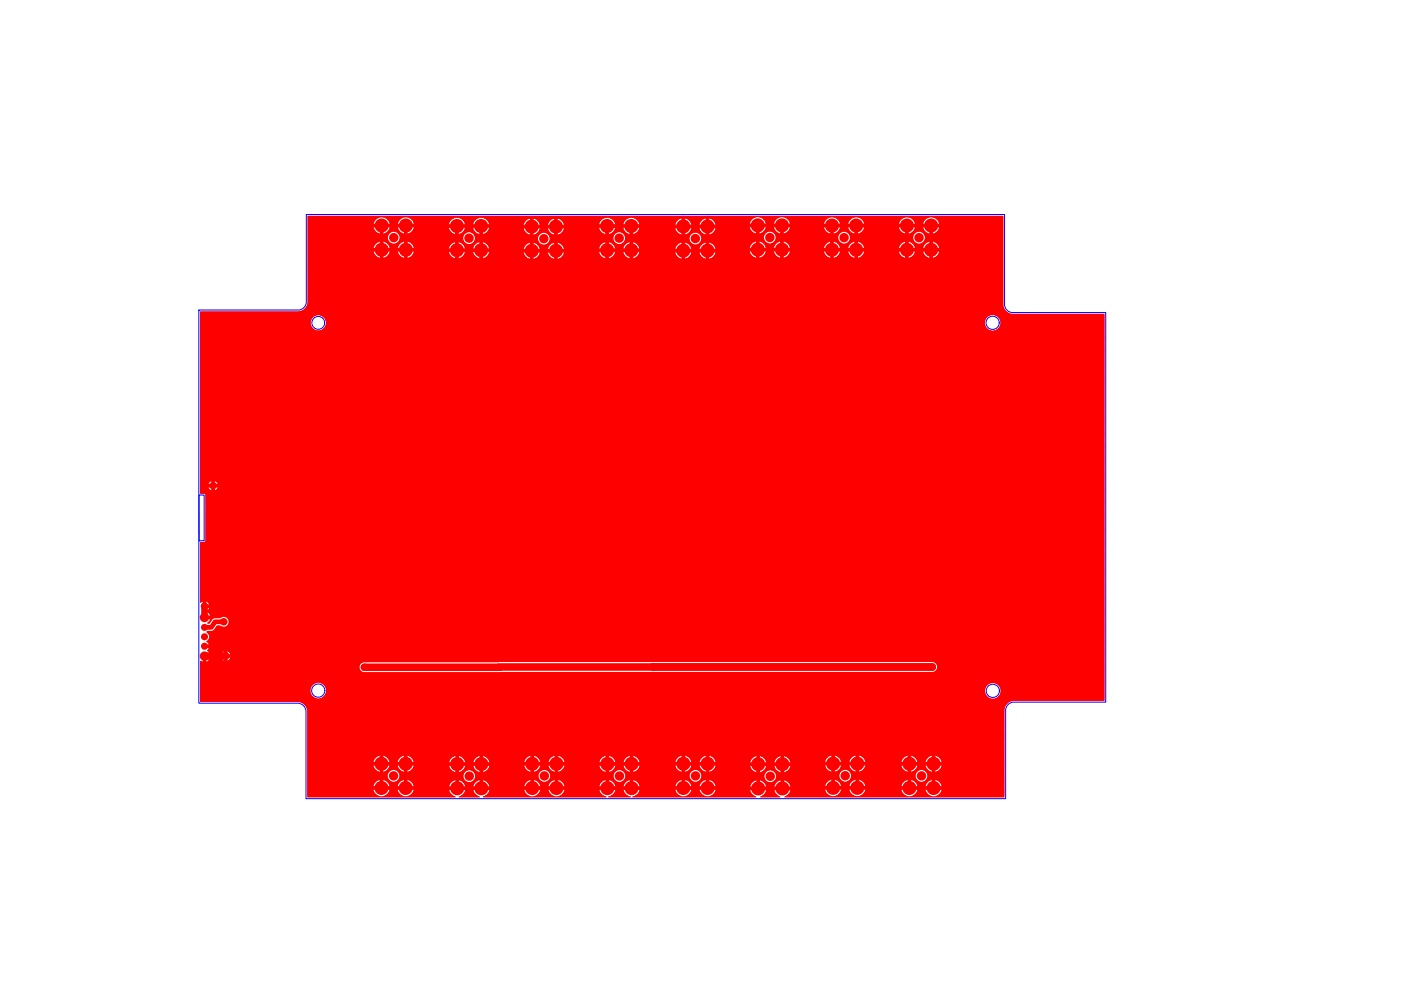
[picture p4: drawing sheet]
<svg xmlns="http://www.w3.org/2000/svg" width="297mm" height="210mm" viewBox="0 0 297 210" stroke-linecap="round" stroke-linejoin="round" font-family="sans-serif">
<g fill="none" stroke="#00f" stroke-width=".21">
<path d="M42.2 65.7h21a1.74 1.74 0 0 0 1.7-1.7v-18.5h148.1v19a1.73 1.73 0 0 0 1.7 1.8h19.7v82.6h-19.4a1.75 1.75 0 0 0-1.8 1.7v18.7h-148.3v-18.4a1.77 1.77 0 0 0-1.8-1.8h-20.9zM42.2 105h1.1v9.7h-1.1z"/>
<circle cx="67.5" cy="68.5" r="1.36"/>
<circle cx="210.5" cy="68.4" r="1.4"/>
<circle cx="67.5" cy="146.4" r="1.4"/>
<circle cx="210.5" cy="146.5" r="1.4"/>
</g>
<path d="M42.4 66v38.6l.1 .1h.8l.2 .3v9.7l-.2 .2h-.8l-.1 .1 .1 12.8a1.12 1.12 0 0 1 1.7 .2 1.12 1.12 0 0 1-.5 1.6 1.38 1.38 0 0 1 .9 1.2 1.38 1.38 0 0 1-.7 1.3l.1 .2h.4l.9-1.2h1.4a1.06 1.06 0 0 1 1.4-.1 1.06 1.06 0 0 1 .1 1.5 1.06 1.06 0 0 1-1.5 .1h-.7l-.7 1-1.3 .2-.2 .2a1.13 1.13 0 0 1 0 2 1.2 1.2 0 0 1 .1 2 1.29 1.29 0 0 1 .5 1.8 1.29 1.29 0 0 1-1.9 .3l-.1 8.7h20.7a2.02 2.02 0 0 1 2 2.1l.1 18.1 31.3 .1 .1-.1a1.77 1.77 0 0 1-1.5-2 1.77 1.77 0 0 1 1.8-1.6 1.77 1.77 0 0 1 1.8 1.7 2.03 2.03 0 0 1-1.5 1.9l.2 .1h4.2l.2-.1a1.77 1.77 0 0 1-1.5-2 1.77 1.77 0 0 1 1.8-1.6 1.77 1.77 0 0 1 1.7 1.7 2.03 2.03 0 0 1-1.4 1.9l.1 .1h26l.1-.1a1.85 1.85 0 0 1-1.5-1.5 1.85 1.85 0 0 1 .8-1.9 1.76 1.76 0 0 1 2.5 1 1.76 1.76 0 0 1-1.5 2.3l.1 .2h4.6l.2-.1a1.85 1.85 0 0 1-1.6-1.5 1.85 1.85 0 0 1 .8-1.9 1.76 1.76 0 0 1 2.6 1 1.76 1.76 0 0 1-1.5 2.3l.1 .2h26l.1-.1a1.76 1.76 0 0 1-1.3-2.3 1.76 1.76 0 0 1 2.3-1.1 1.76 1.76 0 0 1 1 2.4l-.6 .6-.5 .3v.1l4.1 .1 .2-.1a1.76 1.76 0 0 1-1.4-2.3 1.76 1.76 0 0 1 2.4-1.1 1.76 1.76 0 0 1 .9 2.4l-.6 .6-.5 .3v.1l46.5 .1 .2-.1v-18.4a2.01 2.01 0 0 1 2-2h19.1l.1-.1v-81.8l-.1-.2h-19.4a1.98 1.98 0 0 1-2-2v-18.6l-.1-.2h-147.3l-.1 .2v18.1a1.99 1.99 0 0 1-2 2zM46.8 139.1a1.05 1.05 0 0 1 2.1 0 1.05 1.05 0 0 1-2.1 0zM44.1 103a1.05 1.05 0 0 1 2.1 0 1.05 1.05 0 0 1-2.1 0zM65.9 68.5a1.61 1.61 0 0 1 3.2 0 1.61 1.61 0 0 1-3.2 0zM65.8 146.4a1.65 1.65 0 0 1 3.3 0 1.65 1.65 0 0 1-3.3 0zM79.2 47.8a1.75 1.75 0 0 1 3.5 0 1.75 1.75 0 0 1-3.5 0zM84.3 47.8a1.75 1.75 0 0 1 3.5 0 1.75 1.75 0 0 1-3.5 0zM82.2 50.4a1.25 1.25 0 0 1 2.5 0 1.25 1.25 0 0 1-2.5 0zM79.2 53a1.75 1.75 0 0 1 3.5 0 1.75 1.75 0 0 1-3.5 0zM84.3 53a1.75 1.75 0 0 1 3.5 0 1.75 1.75 0 0 1-3.5 0zM95.1 47.9a1.75 1.75 0 0 1 3.5 0 1.75 1.75 0 0 1-3.5 0zM100.3 47.9a1.75 1.75 0 0 1 3.5 0 1.75 1.75 0 0 1-3.5 0zM98.2 50.5a1.25 1.25 0 0 1 2.5 0 1.25 1.25 0 0 1-2.5 0zM95.1 53.1a1.75 1.75 0 0 1 3.5 0 1.75 1.75 0 0 1-3.5 0zM100.3 53.1a1.75 1.75 0 0 1 3.5 0 1.75 1.75 0 0 1-3.5 0zM111 48a1.75 1.75 0 0 1 3.5 0 1.75 1.75 0 0 1-3.5 0zM116.1 48a1.75 1.75 0 0 1 3.5 0 1.75 1.75 0 0 1-3.5 0zM114.1 50.6a1.25 1.25 0 0 1 2.5 0 1.25 1.25 0 0 1-2.5 0zM111 53.2a1.75 1.75 0 0 1 3.5 0 1.75 1.75 0 0 1-3.5 0zM116.1 53.2a1.75 1.75 0 0 1 3.5 0 1.75 1.75 0 0 1-3.5 0zM127 47.9a1.75 1.75 0 0 1 3.5 0 1.75 1.75 0 0 1-3.5 0zM132.1 47.9a1.75 1.75 0 0 1 3.5 0 1.75 1.75 0 0 1-3.5 0zM130 50.5a1.25 1.25 0 0 1 2.5 0 1.25 1.25 0 0 1-2.5 0zM127 53.1a1.75 1.75 0 0 1 3.5 0 1.75 1.75 0 0 1-3.5 0zM132.1 53.1a1.75 1.75 0 0 1 3.5 0 1.75 1.75 0 0 1-3.5 0zM143.1 48a1.75 1.75 0 0 1 3.5 0 1.75 1.75 0 0 1-3.5 0zM148.2 48a1.75 1.75 0 0 1 3.5 0 1.75 1.75 0 0 1-3.5 0zM146.2 50.6a1.25 1.25 0 0 1 2.5 0 1.25 1.25 0 0 1-2.5 0zM143.1 53.1a1.75 1.75 0 0 1 3.5 0 1.75 1.75 0 0 1-3.5 0zM148.2 53.1a1.75 1.75 0 0 1 3.5 0 1.75 1.75 0 0 1-3.5 0zM158.9 47.8a1.75 1.75 0 0 1 3.5 0 1.75 1.75 0 0 1-3.5 0zM164 47.8a1.75 1.75 0 0 1 3.5 0 1.75 1.75 0 0 1-3.5 0zM162 50.4a1.25 1.25 0 0 1 2.5 0 1.25 1.25 0 0 1-2.5 0zM158.9 52.9a1.75 1.75 0 0 1 3.5 0 1.75 1.75 0 0 1-3.5 0zM164 52.9a1.75 1.75 0 0 1 3.5 0 1.75 1.75 0 0 1-3.5 0zM174.6 47.8a1.75 1.75 0 0 1 3.5 0 1.75 1.75 0 0 1-3.5 0zM179.8 47.8a1.75 1.75 0 0 1 3.5 0 1.75 1.75 0 0 1-3.5 0zM177.7 50.4a1.25 1.25 0 0 1 2.5 0 1.25 1.25 0 0 1-2.5 0zM174.6 53a1.75 1.75 0 0 1 3.5 0 1.75 1.75 0 0 1-3.5 0zM179.8 53a1.75 1.75 0 0 1 3.5 0 1.75 1.75 0 0 1-3.5 0zM190.5 47.8a1.75 1.75 0 0 1 3.5 0 1.75 1.75 0 0 1-3.5 0zM195.7 47.8a1.75 1.75 0 0 1 3.5 0 1.75 1.75 0 0 1-3.5 0zM193.6 50.4a1.25 1.25 0 0 1 2.5 0 1.25 1.25 0 0 1-2.5 0zM190.5 53a1.75 1.75 0 0 1 3.5 0 1.75 1.75 0 0 1-3.5 0zM195.7 53a1.75 1.75 0 0 1 3.5 0 1.75 1.75 0 0 1-3.5 0zM76.5 140.7l.8-.3h120.3a1.05 1.05 0 0 1 1.1 1 1.05 1.05 0 0 1-1.1 1.1h-120.3a1.05 1.05 0 0 1-1-.6 1.05 1.05 0 0 1 .2-1.2zM79.1 161.9a1.75 1.75 0 0 1 3.5 0 1.75 1.75 0 0 1-3.5 0zM84.3 161.9a1.75 1.75 0 0 1 3.5 0 1.75 1.75 0 0 1-3.5 0zM82.2 164.5a1.25 1.25 0 0 1 2.5 0 1.25 1.25 0 0 1-2.5 0zM79.1 167.1a1.75 1.75 0 0 1 3.5 0 1.75 1.75 0 0 1-3.5 0zM84.3 167.1a1.75 1.75 0 0 1 3.5 0 1.75 1.75 0 0 1-3.5 0zM95.2 162a1.75 1.75 0 0 1 3.5 0 1.75 1.75 0 0 1-3.5 0zM100.3 162a1.75 1.75 0 0 1 3.5 0 1.75 1.75 0 0 1-3.5 0zM98.2 164.6a1.25 1.25 0 0 1 2.5 0 1.25 1.25 0 0 1-2.5 0zM111.1 161.9a1.75 1.75 0 0 1 3.5 0 1.75 1.75 0 0 1-3.5 0zM116.2 161.9a1.75 1.75 0 0 1 3.5 0 1.75 1.75 0 0 1-3.5 0zM114.2 164.5a1.25 1.25 0 0 1 2.5 0 1.25 1.25 0 0 1-2.5 0zM111.1 167.1a1.75 1.75 0 0 1 3.5 0 1.75 1.75 0 0 1-3.5 0zM116.2 167.1a1.75 1.75 0 0 1 3.5 0 1.75 1.75 0 0 1-3.5 0zM127 162a1.75 1.75 0 0 1 3.5 0 1.75 1.75 0 0 1-3.5 0zM132.1 162a1.75 1.75 0 0 1 3.5 0 1.75 1.75 0 0 1-3.5 0zM130.1 164.5a1.25 1.25 0 0 1 2.5 0 1.25 1.25 0 0 1-2.5 0zM143.1 161.9a1.75 1.75 0 0 1 3.5 0 1.75 1.75 0 0 1-3.5 0zM148.3 161.9a1.75 1.75 0 0 1 3.5 0 1.75 1.75 0 0 1-3.5 0zM146.2 164.5a1.25 1.25 0 0 1 2.5 0 1.25 1.25 0 0 1-2.5 0zM143.1 167.1a1.75 1.75 0 0 1 3.5 0 1.75 1.75 0 0 1-3.5 0zM148.3 167.1a1.75 1.75 0 0 1 3.5 0 1.75 1.75 0 0 1-3.5 0zM159 162a1.75 1.75 0 0 1 3.5 0 1.75 1.75 0 0 1-3.5 0zM164.1 162a1.75 1.75 0 0 1 3.5 0 1.75 1.75 0 0 1-3.5 0zM162.1 164.6a1.25 1.25 0 0 1 2.5 0 1.25 1.25 0 0 1-2.5 0zM174.9 161.9a1.75 1.75 0 0 1 3.5 0 1.75 1.75 0 0 1-3.5 0zM180 161.9a1.75 1.75 0 0 1 3.5 0 1.75 1.75 0 0 1-3.5 0zM178 164.5a1.25 1.25 0 0 1 2.5 0 1.25 1.25 0 0 1-2.5 0zM174.9 167a1.75 1.75 0 0 1 3.5 0 1.75 1.75 0 0 1-3.5 0zM180 167a1.75 1.75 0 0 1 3.5 0 1.75 1.75 0 0 1-3.5 0zM191.1 161.9a1.75 1.75 0 0 1 3.5 0 1.75 1.75 0 0 1-3.5 0zM196.2 161.9a1.75 1.75 0 0 1 3.5 0 1.75 1.75 0 0 1-3.5 0zM194.1 164.5a1.25 1.25 0 0 1 2.5 0 1.25 1.25 0 0 1-2.5 0zM191.1 167.1a1.75 1.75 0 0 1 3.5 0 1.75 1.75 0 0 1-3.5 0zM196.2 167.1a1.75 1.75 0 0 1 3.5 0 1.75 1.75 0 0 1-3.5 0zM208.8 68.4a1.65 1.65 0 0 1 3.3 0 1.65 1.65 0 0 1-3.3 0zM208.8 146.5a1.65 1.65 0 0 1 3.3 0 1.65 1.65 0 0 1-3.3 0z" fill="#f00"/>
<path d="M44 103h.4M45.2 101.8v.4M45.2 103.8v.4M46 103h.4M43.4 127.4v.3M48.6 139.1h.4" fill="none" stroke="#f00" stroke-width=".8"/>
<path d="M197.6 141.4l-120.3 .1" fill="none" stroke="#f00" stroke-width="1.6"/>
<g fill="#f00">
<circle cx="47.8" cy="139.1" r=".8"/>
<circle cx="77.3" cy="141.5" r=".8"/>
<circle cx="138.5" cy="141.4" r=".8"/>
<circle cx="197.6" cy="141.4" r=".8"/>
<circle cx="45.2" cy="103" r=".8"/>
<circle cx="43.4" cy="133" r=".75"/>
<circle cx="43.4" cy="135" r=".75"/>
<circle cx="43.4" cy="137" r=".75"/>
</g>
<g fill="none" stroke="#f00" stroke-width=".25">
<path d="M65.3 47.8h13.7M65.3 53.1h13.7M65.3 52.8h13.7M65.3 48h13.8M65.3 47.6h13.8M65.3 53.3h13.8M65.3 52.6h13.8M65.3 48.3h13.8M65.3 47.3h13.8M65.3 53.5h13.8M65.3 52.4h13.8M65.3 48.5h13.9"/>
<path d="M65.3 47.1h13.9M65.3 53.7h13.9M65.3 52.1h13.9M65.3 48.7h14M65.3 46.9h14M65.3 54h14M65.3 51.9h14.1M65.3 48.9h14.1M65.3 46.7h14.1M65.3 54.2h14.2M65.3 51.7h14.2M65.3 49.2h14.3"/>
<path d="M65.3 46.4h14.4M65.3 54.4h14.5M65.3 51.5h14.5M65.3 49.4h14.6M65.3 46.2h14.7M65.3 54.7h14.8M65.3 51.2h14.9M65.3 49.6h15.1M65.3 46h15.3M65.3 50.3h16.8M65.3 50.5h16.8M65.3 50.1h16.8"/>
<path d="M65.3 50.8h16.9M65.3 49.9h16.9M65.3 51h16.9M65.3 54.9h31.2M65.3 59.9h147.3M65.3 59.7h147.3M65.3 59.5h147.3M65.3 59.2h147.3M65.3 59h147.3M65.3 58.8h147.3M65.3 58.5h147.3M65.3 58.3h147.3"/>
<path d="M65.3 58.1h147.3M65.3 57.9h147.3M65.3 57.6h147.3M65.3 57.4h147.3M65.3 57.2h147.3M65.3 56.9h147.3M65.3 56.7h147.3M65.3 56.5h147.3M65.3 56.3h147.3M65.3 56h147.3M65.3 55.8h147.3M65.3 55.6h147.3"/>
<path d="M65.3 55.3h147.3M65.3 55.1h147.3M86.3 46h73.9M150.7 54.9h61.9M196.1 51h16.5M196.1 49.9h16.5M196.2 50.8h16.4M196.2 50.1h16.4M196.2 50.5h16.4M196.2 50.3h16.4M197.7 46h14.9M197.9 49.6h14.7"/>
<path d="M198.2 51.2h14.4M198.2 54.7h14.4M198.4 46.2h14.2M198.4 49.4h14.2M198.5 51.5h14.1M198.6 54.4h14M198.7 46.4h13.9M198.7 49.2h13.9M198.8 51.7h13.8M198.8 54.2h13.8M198.9 46.7h13.7M198.9 48.9h13.7"/>
<path d="M199 51.9h13.6M199 54h13.6M199 46.9h13.6M199.1 48.7h13.5M199.1 52.1h13.5M199.1 53.7h13.5M199.2 47.1h13.4M199.2 48.5h13.4M199.2 52.4h13.4M199.2 53.5h13.4M199.2 47.3h13.4M199.2 48.3h13.4"/>
<path d="M199.3 52.6h13.3M199.3 53.3h13.3M199.3 47.6h13.3M199.3 48h13.3M199.3 52.8h13.3M199.3 53.1h13.3M199.3 47.8h13.3M42.5 68.4h23.3M42.5 68.6h23.3M42.5 68.1h23.3M42.5 68.8h23.3M42.5 67.9h23.3"/>
<path d="M42.5 69.1h23.4M42.5 67.7h23.4M42.5 69.3h23.5M42.5 67.5h23.6M42.5 69.5h23.6M42.5 67.2h23.8M42.5 69.7h23.8M42.5 67h24M42.5 70h24.1M42.5 66.8h24.5M42.5 70.2h167.7M42.5 66.3h171.1"/>
<path d="M42.5 66.5h171.6M42.5 79.8h191.6M42.5 79.6h191.6M42.5 79.3h191.6M42.5 79.1h191.6M42.5 78.9h191.6M42.5 78.7h191.6M42.5 78.4h191.6M42.5 78.2h191.6M42.5 78h191.6M42.5 77.7h191.6M42.5 77.5h191.6"/>
<path d="M42.5 77.3h191.6M42.5 77.1h191.6M42.5 76.8h191.6M42.5 76.6h191.6M42.5 76.4h191.6M42.5 76.1h191.6M42.5 75.9h191.6M42.5 75.7h191.6M42.5 75.5h191.6M42.5 75.2h191.6M42.5 75h191.6M42.5 74.8h191.6"/>
<path d="M42.5 74.5h191.6M42.5 74.3h191.6M42.5 74.1h191.6M42.5 73.9h191.6M42.5 73.6h191.6M42.5 73.4h191.6M42.5 73.2h191.6M42.5 72.9h191.6M42.5 72.7h191.6M42.5 72.5h191.6M42.5 72.3h191.6M42.5 72h191.6"/>
<path d="M42.5 71.8h191.6M42.5 71.6h191.6M42.5 71.3h191.6M42.5 71.1h191.6M42.5 70.9h191.6M42.5 70.7h191.6M42.5 70.4h191.6M63.5 66.1h149.8M64.2 65.9h148.9M64.6 65.6h148.3M64.8 65.4h148M65 65.2h147.7"/>
<path d="M65.1 64.9h147.5M65.2 64.7h147.4M65.3 64.5h147.3M65.3 64.3h147.3M65.3 64h147.3M65.3 63.8h147.3M65.3 63.6h147.3M65.3 63.3h147.3M65.3 63.1h147.3M65.3 62.9h147.3M65.3 62.7h147.3M65.3 62.4h147.3"/>
<path d="M65.3 62.2h147.3M65.3 62h147.3M65.3 61.7h147.3M65.3 61.5h147.3M65.3 61.3h147.3M65.3 61.1h147.3M65.3 60.8h147.3M65.3 60.6h147.3M65.3 60.4h147.3M65.3 60.1h147.3M67.9 66.8h142M68.3 70h141.3"/>
<path d="M68.4 67h141M68.6 69.7h140.6M68.7 67.2h140.5M68.9 69.5h140.1M68.9 67.5h140.1M69 69.3h139.9M69 67.7h139.8M69.1 69.1h139.7M69.1 67.9h139.7M69.2 68.8h139.5M69.2 68.1h139.5M69.2 68.6h139.5"/>
<path d="M69.2 68.4h139.5M210.7 70.2h23.4M211.1 66.8h23M211.4 70h22.7M211.5 67h22.6M211.7 69.7h22.4M211.8 67.2h22.3M211.9 69.5h22.2M211.9 67.5h22.2M212 69.3h22.1M212.1 67.7h22M212.1 69.1h22"/>
<path d="M212.2 67.9h21.9M212.2 68.8h21.9M212.2 68.1h21.9M212.2 68.6h21.9M212.2 68.4h21.9M42.5 99.9h191.6M42.5 99.7h191.6M42.5 99.5h191.6M42.5 99.2h191.6M42.5 99h191.6M42.5 98.8h191.6M42.5 98.6h191.6"/>
<path d="M42.5 98.3h191.6M42.5 98.1h191.6M42.5 97.9h191.6M42.5 97.6h191.6M42.5 97.4h191.6M42.5 97.2h191.6M42.5 97h191.6M42.5 96.7h191.6M42.5 96.5h191.6M42.5 96.3h191.6M42.5 96h191.6M42.5 95.8h191.6"/>
<path d="M42.5 95.6h191.6M42.5 95.4h191.6M42.5 95.1h191.6M42.5 94.9h191.6M42.5 94.7h191.6M42.5 94.4h191.6M42.5 94.2h191.6M42.5 94h191.6M42.5 93.7h191.6M42.5 93.5h191.6M42.5 93.3h191.6M42.5 93.1h191.6"/>
<path d="M42.5 92.8h191.6M42.5 92.6h191.6M42.5 92.4h191.6M42.5 92.1h191.6M42.5 91.9h191.6M42.5 91.7h191.6M42.5 91.5h191.6M42.5 91.2h191.6M42.5 91h191.6M42.5 90.8h191.6M42.5 90.5h191.6M42.5 90.3h191.6"/>
<path d="M42.5 90.1h191.6M42.5 89.9h191.6M42.5 89.6h191.6M42.5 89.4h191.6M42.5 89.2h191.6M42.5 88.9h191.6M42.5 88.7h191.6M42.5 88.5h191.6M42.5 88.3h191.6M42.5 88h191.6M42.5 87.8h191.6M42.5 87.6h191.6"/>
<path d="M42.5 87.3h191.6M42.5 87.1h191.6M42.5 86.9h191.6M42.5 86.7h191.6M42.5 86.4h191.6M42.5 86.2h191.6M42.5 86h191.6M42.5 85.7h191.6M42.5 85.5h191.6M42.5 85.3h191.6M42.5 85.1h191.6M42.5 84.8h191.6"/>
<path d="M42.5 84.6h191.6M42.5 84.4h191.6M42.5 84.1h191.6M42.5 83.9h191.6M42.5 83.7h191.6M42.5 83.5h191.6M42.5 83.2h191.6M42.5 83h191.6M42.5 82.8h191.6M42.5 82.5h191.6M42.5 82.3h191.6M42.5 82.1h191.6"/>
<path d="M42.5 81.9h191.6M42.5 81.6h191.6M42.5 81.4h191.6M42.5 81.2h191.6M42.5 80.9h191.6M42.5 80.7h191.6M42.5 80.5h191.6M42.5 80.3h191.6M42.5 80h191.6M42.5 102.9h1.5M42.5 103.1h1.5M42.5 102.7h1.5"/>
<path d="M42.5 103.4h1.6M42.5 102.4h1.6M42.5 103.6h1.7M42.5 102.2h1.8M42.5 103.8h1.8M42.5 102h2.1M42.5 104h2.2M42.5 119.8h191.6M42.5 119.6h191.6M42.5 119.4h191.6M42.5 119.1h191.6M42.5 118.9h191.6"/>
<path d="M42.5 118.7h191.6M42.5 118.4h191.6M42.5 118.2h191.6M42.5 118h191.6M42.5 117.8h191.6M42.5 117.5h191.6M42.5 117.3h191.6M42.5 117.1h191.6M42.5 116.8h191.6M42.5 116.6h191.6M42.5 116.4h191.6M42.5 116.2h191.6"/>
<path d="M42.5 115.9h191.6M42.5 115.7h191.6M42.5 115.5h191.6M42.5 115.2h191.6M42.5 104.5h191.6M42.5 104.3h191.6M42.5 101.8h191.6M42.5 101.5h191.6M42.5 101.3h191.6M42.5 101.1h191.6M42.5 100.8h191.6M42.5 100.6h191.6"/>
<path d="M42.5 100.4h191.6M42.5 100.2h191.6M43.4 115h190.7M43.6 104.7h190.5M43.6 114.8h190.5M43.7 105h190.4M43.7 114.6h190.4M43.7 114.3h190.4M43.7 114.1h190.4M43.7 113.9h190.4M43.7 113.6h190.4M43.7 113.4h190.4"/>
<path d="M43.7 113.2h190.4M43.7 113h190.4M43.7 112.7h190.4M43.7 112.5h190.4M43.7 112.3h190.4M43.7 112h190.4M43.7 111.8h190.4M43.7 111.6h190.4M43.7 111.4h190.4M43.7 111.1h190.4M43.7 110.9h190.4M43.7 110.7h190.4"/>
<path d="M43.7 110.4h190.4M43.7 110.2h190.4M43.7 110h190.4M43.7 109.8h190.4M43.7 109.5h190.4M43.7 109.3h190.4M43.7 109.1h190.4M43.7 108.8h190.4M43.7 108.6h190.4M43.7 108.4h190.4M43.7 108.2h190.4M43.7 107.9h190.4"/>
<path d="M43.7 107.7h190.4M43.7 107.5h190.4M43.7 107.2h190.4M43.7 107h190.4M43.7 106.8h190.4M43.7 106.6h190.4M43.7 106.3h190.4M43.7 106.1h190.4M43.7 105.9h190.4M43.7 105.6h190.4M43.7 105.4h190.4M43.7 105.2h190.4"/>
<path d="M45.7 104h188.4M45.8 102h188.3M46 103.8h188.1M46.1 102.2h188M46.2 103.6h187.9M46.2 102.4h187.9M46.3 103.4h187.8M46.3 102.7h187.8M46.3 103.1h187.8M46.4 102.9h187.7M42.5 127.6h.2M42.5 127.4h191.6"/>
<path d="M42.5 127.1h191.6M42.5 126.9h191.6M42.5 126.7h191.6M42.5 126.4h191.6M42.5 126.2h191.6M42.5 126h191.6M42.5 125.8h191.6M42.5 125.5h191.6M42.5 125.3h191.6M42.5 125.1h191.6M42.5 124.8h191.6M42.5 124.6h191.6"/>
<path d="M42.5 124.4h191.6M42.5 124.2h191.6M42.5 123.9h191.6M42.5 123.7h191.6M42.5 123.5h191.6M42.5 123.2h191.6M42.5 123h191.6M42.5 122.8h191.6M42.5 122.6h191.6M42.5 122.3h191.6M42.5 122.1h191.6M42.5 121.9h191.6"/>
<path d="M42.5 121.6h191.6M42.5 121.4h191.6M42.5 121.2h191.6M42.5 121h191.6M42.5 120.7h191.6M42.5 120.5h191.6M42.5 120.3h191.6M42.5 120h191.6M43.9 129.6h190.2M43.9 136h190.2M43.9 134h190.2M44 127.6h190.1"/>
<path d="M44.1 137.9h190M44.1 129.4h190M44.1 134.2h190M44.2 135.8h189.9M44.2 136.3h189.9M44.3 129.9h189.8M44.3 127.8h189.8M44.3 137.6h189.8M44.3 134.4h189.8M44.3 135.6h189.8M44.3 129.2h189.8M44.4 136.5h189.7"/>
<path d="M44.4 137.4h189.7M44.4 128h189.7M44.4 134.7h189.7M44.4 135.4h189.7M44.4 136.7h189.7M44.5 129h189.6M44.5 130.1h189.6M44.5 137.2h189.6M44.5 134.9h189.6M44.5 135.1h189.6M44.5 137h189.6M44.5 128.3h189.6"/>
<path d="M44.5 128.7h189.6M44.5 128.5h189.6M44.6 130.3h189.5M44.7 130.6h189.4M45.3 133.8h188.8M45.5 133.5h188.6M45.7 133.3h188.4M45.8 133.1h188.3M48 130.8h186.1M48.1 132.8h186M48.3 131h185.8M48.3 132.6h185.8"/>
<path d="M48.5 131.2h185.6M48.5 132.4h185.6M48.5 138.1h185.6M48.6 131.5h185.5M48.6 132.2h185.5M48.6 131.7h185.5M48.6 131.9h185.5M48.7 139.9h185.4M48.7 138.3h185.4M48.9 139.7h185.2M48.9 138.6h185.2M49 139.5h185.1"/>
<path d="M49 138.8h185.1M49 139.2h185.1M49 139h185.1M42.5 146.3h23.2M42.5 146.6h23.2M42.5 146.1h23.2M42.5 146.8h23.2M42.5 145.9h23.3M42.5 147h23.3M42.5 145.6h23.4M42.5 147.2h23.4M42.5 145.4h23.5"/>
<path d="M42.5 147.5h23.5M42.5 145.2h23.7M42.5 147.7h23.7M42.5 145h24M42.5 147.9h24M42.5 144.7h24.4M42.5 148.2h24.6M42.5 141.5h33.6M42.5 141.3h33.6M42.5 141.8h33.6M42.5 141.1h33.7M42.5 142h33.7"/>
<path d="M42.5 140.8h33.8M42.5 142.2h33.8M42.5 140.6h34M42.5 142.4h34.1M42.5 148.6h171.8M42.5 148.4h191.6M42.5 144.5h191.6M42.5 144.3h191.6M42.5 144h191.6M42.5 143.8h191.6M42.5 143.6h191.6M42.5 143.4h191.6"/>
<path d="M42.5 143.1h191.6M42.5 142.9h191.6M42.5 142.7h191.6M43.9 140.4h32.9M48.3 140.2h185.8M63.8 148.8h150M64.3 149.1h149.2M64.6 149.3h148.7M64.8 149.5h148.3M64.9 149.8h148.1M65.1 150h147.8M65.2 150.2h147.7"/>
<path d="M65.2 150.4h147.6M65.2 150.7h147.6M65.3 159.8h147.5M65.3 159.6h147.5M65.3 159.4h147.5M65.3 159.1h147.5M65.3 158.9h147.5M65.3 158.7h147.5M65.3 158.4h147.5M65.3 158.2h147.5M65.3 158h147.5M65.3 157.8h147.5"/>
<path d="M65.3 157.5h147.5M65.3 157.3h147.5M65.3 157.1h147.5M65.3 156.8h147.5M65.3 156.6h147.5M65.3 156.4h147.5M65.3 156.2h147.5M65.3 155.9h147.5M65.3 155.7h147.5M65.3 155.5h147.5M65.3 155.2h147.5M65.3 155h147.5"/>
<path d="M65.3 154.8h147.5M65.3 154.6h147.5M65.3 154.3h147.5M65.3 154.1h147.5M65.3 153.9h147.5M65.3 153.6h147.5M65.3 153.4h147.5M65.3 153.2h147.5M65.3 153h147.5M65.3 152.7h147.5M65.3 152.5h147.5M65.3 152.3h147.5"/>
<path d="M65.3 152h147.5M65.3 151.8h147.5M65.3 151.6h147.5M65.3 151.4h147.5M65.3 151.1h147.5M65.3 150.9h147.5M67.9 148.2h142M68 144.7h142.2M68.4 147.9h141.1M68.5 145h141.1M68.7 147.7h140.5M68.8 145.2h140.5"/>
<path d="M68.9 147.5h140.1M68.9 145.4h140.2M69.1 147.2h139.8M69.1 145.6h139.8M69.2 147h139.6M69.2 145.9h139.6M69.2 146.8h139.5M69.2 146.1h139.6M69.3 146.6h139.4M69.3 146.3h139.4M198.2 140.4h35.9M198.2 142.4h35.9"/>
<path d="M198.5 140.6h35.6M198.5 142.2h35.6M198.7 140.8h35.4M198.7 142h35.4M198.8 141.1h35.3M198.8 141.8h35.3M198.8 141.3h35.3M198.8 141.5h35.3M210.8 144.7h23.3M211.1 148.2h23M211.4 145h22.7M211.5 147.9h22.6"/>
<path d="M211.7 145.2h22.4M211.8 147.7h22.3M211.9 145.4h22.2M212 147.5h22.1M212.1 145.6h22M212.1 147.2h22M212.2 145.9h21.9M212.2 147h21.9M212.2 146.1h21.9M212.2 146.8h21.9M212.3 146.3h21.8M212.3 146.6h21.8"/>
<path d="M65.3 161.9h13.7M65.3 167.1h13.7M65.3 166.9h13.7M65.3 162.1h13.7M65.3 161.6h13.7M65.3 167.4h13.7M65.3 166.7h13.7M65.3 162.3h13.7M65.3 161.4h13.8M65.3 167.6h13.8M65.3 166.4h13.8M65.3 162.6h13.8"/>
<path d="M65.3 161.2h13.9M65.3 167.8h13.9M65.3 166.2h13.9M65.3 162.8h13.9M65.3 161h14M65.3 168h14M65.3 166h14M65.3 163h14M65.3 160.7h14.1M65.3 168.3h14.1M65.3 165.8h14.2M65.3 163.2h14.2"/>
<path d="M65.3 160.5h14.4M65.3 168.5h14.4M65.3 165.5h14.5M65.3 163.5h14.5M65.3 160.3h14.7M65.3 168.7h14.7M65.3 165.3h14.9M65.3 163.7h14.9M65.3 164.4h16.8M65.3 164.6h16.8M65.3 164.2h16.8M65.3 164.8h16.8"/>
<path d="M65.3 163.9h16.9M65.3 165.1h16.9M65.3 160h111.1M182 160h30.8M196.6 165.1h16.2M196.6 163.9h16.2M196.7 164.8h16.1M196.7 164.2h16.1M196.7 164.4h16.1M196.7 164.6h16.1M198.6 163.7h14.2M198.6 165.3h14.2"/>
<path d="M198.8 168.7h14M198.8 160.3h14M199 163.5h13.8M199 165.5h13.8M199.1 168.5h13.7M199.1 160.5h13.7M199.3 163.2h13.5M199.3 165.8h13.5M199.4 168.3h13.4M199.4 160.7h13.4M199.5 163h13.3M199.5 166h13.3"/>
<path d="M199.5 168h13.3M199.5 161h13.3M199.6 162.8h13.2M199.6 166.2h13.2M199.7 167.8h13.1M199.7 161.2h13.1M199.7 162.6h13.1M199.7 166.4h13.1M199.7 167.6h13.1M199.7 161.4h13.1M199.8 162.3h13M199.8 166.7h13"/>
<path d="M199.8 161.6h13M199.8 167.4h13M199.8 166.9h13M199.8 162.1h13M199.8 161.9h13M199.8 167.1h13"/>
</g>
<g font-size="15.5" fill="#f00">
<text x="79.4" y="52.3">J2 J4 J6 J8 J10 J12 J14 J16</text>
<text x="79.4" y="173.8">J3 J5 J7 J9 J11 J13 J15 J17</text>
</g>
<text font-size="10.2" fill="#f00" x="37.3" y="138.7">SW1</text>
<g font-size="3" fill="#f00">
<text x="82" y="49.3" transform="rotate(-90 82 49.3)">J2x2</text>
<text x="87.1" y="49.3" transform="rotate(-90 87.1 49.3)">J2x5</text>
<text x="98" y="49.4" transform="rotate(-90 98 49.4)">J4x2</text>
<text x="103.1" y="49.4" transform="rotate(-90 103.1 49.4)">J4x5</text>
<text x="113.8" y="49.5" transform="rotate(-90 113.8 49.5)">J6x2</text>
<text x="118.9" y="49.5" transform="rotate(-90 118.9 49.5)">J6x5</text>
<text x="129.8" y="49.4" transform="rotate(-90 129.8 49.4)">J8x2</text>
<text x="134.9" y="49.4" transform="rotate(-90 134.9 49.4)">J8x5</text>
<text x="145.9" y="49.5" transform="rotate(-90 145.9 49.5)">J10x2</text>
<text x="151.1" y="49.5" transform="rotate(-90 151.1 49.5)">J10x5</text>
<text x="161.7" y="49.3" transform="rotate(-90 161.7 49.3)">J12x2</text>
<text x="166.9" y="49.3" transform="rotate(-90 166.9 49.3)">J12x5</text>
<text x="177.5" y="49.3" transform="rotate(-90 177.5 49.3)">J14x2</text>
<text x="182.6" y="49.3" transform="rotate(-90 182.6 49.3)">J14x5</text>
<text x="193.4" y="49.3" transform="rotate(-90 193.4 49.3)">J16x2</text>
<text x="198.5" y="49.3" transform="rotate(-90 198.5 49.3)">J16x5</text>
<text x="82" y="54.5" transform="rotate(-90 82 54.5)">J2x3</text>
<text x="87.1" y="54.5" transform="rotate(-90 87.1 54.5)">J2x4</text>
<text x="98" y="54.6" transform="rotate(-90 98 54.6)">J4x3</text>
<text x="103.1" y="54.6" transform="rotate(-90 103.1 54.6)">J4x4</text>
<text x="113.8" y="54.7" transform="rotate(-90 113.8 54.7)">J6x3</text>
<text x="118.9" y="54.7" transform="rotate(-90 118.9 54.7)">J6x4</text>
<text x="129.8" y="54.6" transform="rotate(-90 129.8 54.6)">J8x3</text>
<text x="134.9" y="54.6" transform="rotate(-90 134.9 54.6)">J8x4</text>
<text x="145.9" y="54.6" transform="rotate(-90 145.9 54.6)">J10x3</text>
<text x="151.1" y="54.6" transform="rotate(-90 151.1 54.6)">J10x4</text>
<text x="161.7" y="54.4" transform="rotate(-90 161.7 54.4)">J12x3</text>
<text x="166.9" y="54.4" transform="rotate(-90 166.9 54.4)">J12x4</text>
<text x="177.5" y="54.5" transform="rotate(-90 177.5 54.5)">J14x3</text>
<text x="182.6" y="54.5" transform="rotate(-90 182.6 54.5)">J14x4</text>
<text x="193.4" y="54.5" transform="rotate(-90 193.4 54.5)">J16x3</text>
<text x="198.5" y="54.5" transform="rotate(-90 198.5 54.5)">J16x4</text>
<text x="82" y="163.4" transform="rotate(-90 82 163.4)">J3x4</text>
<text x="87.1" y="163.4" transform="rotate(-90 87.1 163.4)">J3x3</text>
<text x="98" y="163.5" transform="rotate(-90 98 163.5)">J5x4</text>
<text x="103.1" y="163.5" transform="rotate(-90 103.1 163.5)">J5x3</text>
<text x="113.9" y="163.4" transform="rotate(-90 113.9 163.4)">J7x4</text>
<text x="119.1" y="163.4" transform="rotate(-90 119.1 163.4)">J7x3</text>
<text x="129.8" y="163.5" transform="rotate(-90 129.8 163.5)">J9x4</text>
<text x="135" y="163.5" transform="rotate(-90 135 163.5)">J9x3</text>
<text x="146" y="163.4" transform="rotate(-90 146 163.4)">J11x4</text>
<text x="151.1" y="163.4" transform="rotate(-90 151.1 163.4)">J11x3</text>
<text x="161.8" y="163.5" transform="rotate(-90 161.8 163.5)">J13x4</text>
<text x="167" y="163.5" transform="rotate(-90 167 163.5)">J13x3</text>
<text x="177.7" y="163.4" transform="rotate(-90 177.7 163.4)">J15x4</text>
<text x="182.8" y="163.4" transform="rotate(-90 182.8 163.4)">J15x3</text>
<text x="193.9" y="163.4" transform="rotate(-90 193.9 163.4)">J17x4</text>
<text x="199" y="163.4" transform="rotate(-90 199 163.4)">J17x3</text>
<text x="82" y="168.6" transform="rotate(-90 82 168.6)">J3x5</text>
<text x="87.1" y="168.6" transform="rotate(-90 87.1 168.6)">J3x2</text>
<text x="98" y="168.6" transform="rotate(-90 98 168.6)">J5x5</text>
<text x="103.1" y="168.6" transform="rotate(-90 103.1 168.6)">J5x2</text>
<text x="113.9" y="168.6" transform="rotate(-90 113.9 168.6)">J7x5</text>
<text x="119.1" y="168.6" transform="rotate(-90 119.1 168.6)">J7x2</text>
<text x="129.8" y="168.6" transform="rotate(-90 129.8 168.6)">J9x5</text>
<text x="135" y="168.6" transform="rotate(-90 135 168.6)">J9x2</text>
<text x="146" y="168.6" transform="rotate(-90 146 168.6)">J11x5</text>
<text x="151.1" y="168.6" transform="rotate(-90 151.1 168.6)">J11x2</text>
<text x="161.8" y="168.7" transform="rotate(-90 161.8 168.7)">J13x5</text>
<text x="167" y="168.7" transform="rotate(-90 167 168.7)">J13x2</text>
<text x="177.7" y="168.5" transform="rotate(-90 177.7 168.5)">J15x5</text>
<text x="182.8" y="168.5" transform="rotate(-90 182.8 168.5)">J15x2</text>
<text x="193.9" y="168.6" transform="rotate(-90 193.9 168.6)">J17x5</text>
<text x="199" y="168.6" transform="rotate(-90 199 168.6)">J17x2</text>
</g>
<g font-size="2.5" fill="#f00">
<text x="84.4" y="51.6" transform="rotate(-90 84.4 51.6)">J2x1</text>
<text x="100.3" y="51.7" transform="rotate(-90 100.3 51.7)">J4x1</text>
<text x="116.2" y="51.9" transform="rotate(-90 116.2 51.9)">J6x1</text>
<text x="132.2" y="51.7" transform="rotate(-90 132.2 51.7)">J8x1</text>
<text x="148.3" y="51.8" transform="rotate(-90 148.3 51.8)">J10x1</text>
<text x="164.1" y="51.6" transform="rotate(-90 164.1 51.6)">J12x1</text>
<text x="179.9" y="51.6" transform="rotate(-90 179.9 51.6)">J14x1</text>
<text x="195.7" y="51.6" transform="rotate(-90 195.7 51.6)">J16x1</text>
<text x="84.3" y="165.8" transform="rotate(-90 84.3 165.8)">J3x1</text>
<text x="100.4" y="165.8" transform="rotate(-90 100.4 165.8)">J5x1</text>
<text x="116.3" y="165.8" transform="rotate(-90 116.3 165.8)">J7x1</text>
<text x="132.2" y="165.8" transform="rotate(-90 132.2 165.8)">J9x1</text>
<text x="148.3" y="165.8" transform="rotate(-90 148.3 165.8)">J11x1</text>
<text x="164.2" y="165.8" transform="rotate(-90 164.2 165.8)">J13x1</text>
<text x="180.1" y="165.7" transform="rotate(-90 180.1 165.7)">J15x1</text>
<text x="196.3" y="165.8" transform="rotate(-90 196.3 165.8)">J17x1</text>
</g>
<g font-size="2" fill="#f00">
<text x="44.1" y="131.9" transform="rotate(-90 44.1 131.9)">SW1x4</text>
<text x="44.1" y="140.1" transform="rotate(-90 44.1 140.1)">SW1x5</text>
</g>
</svg>
